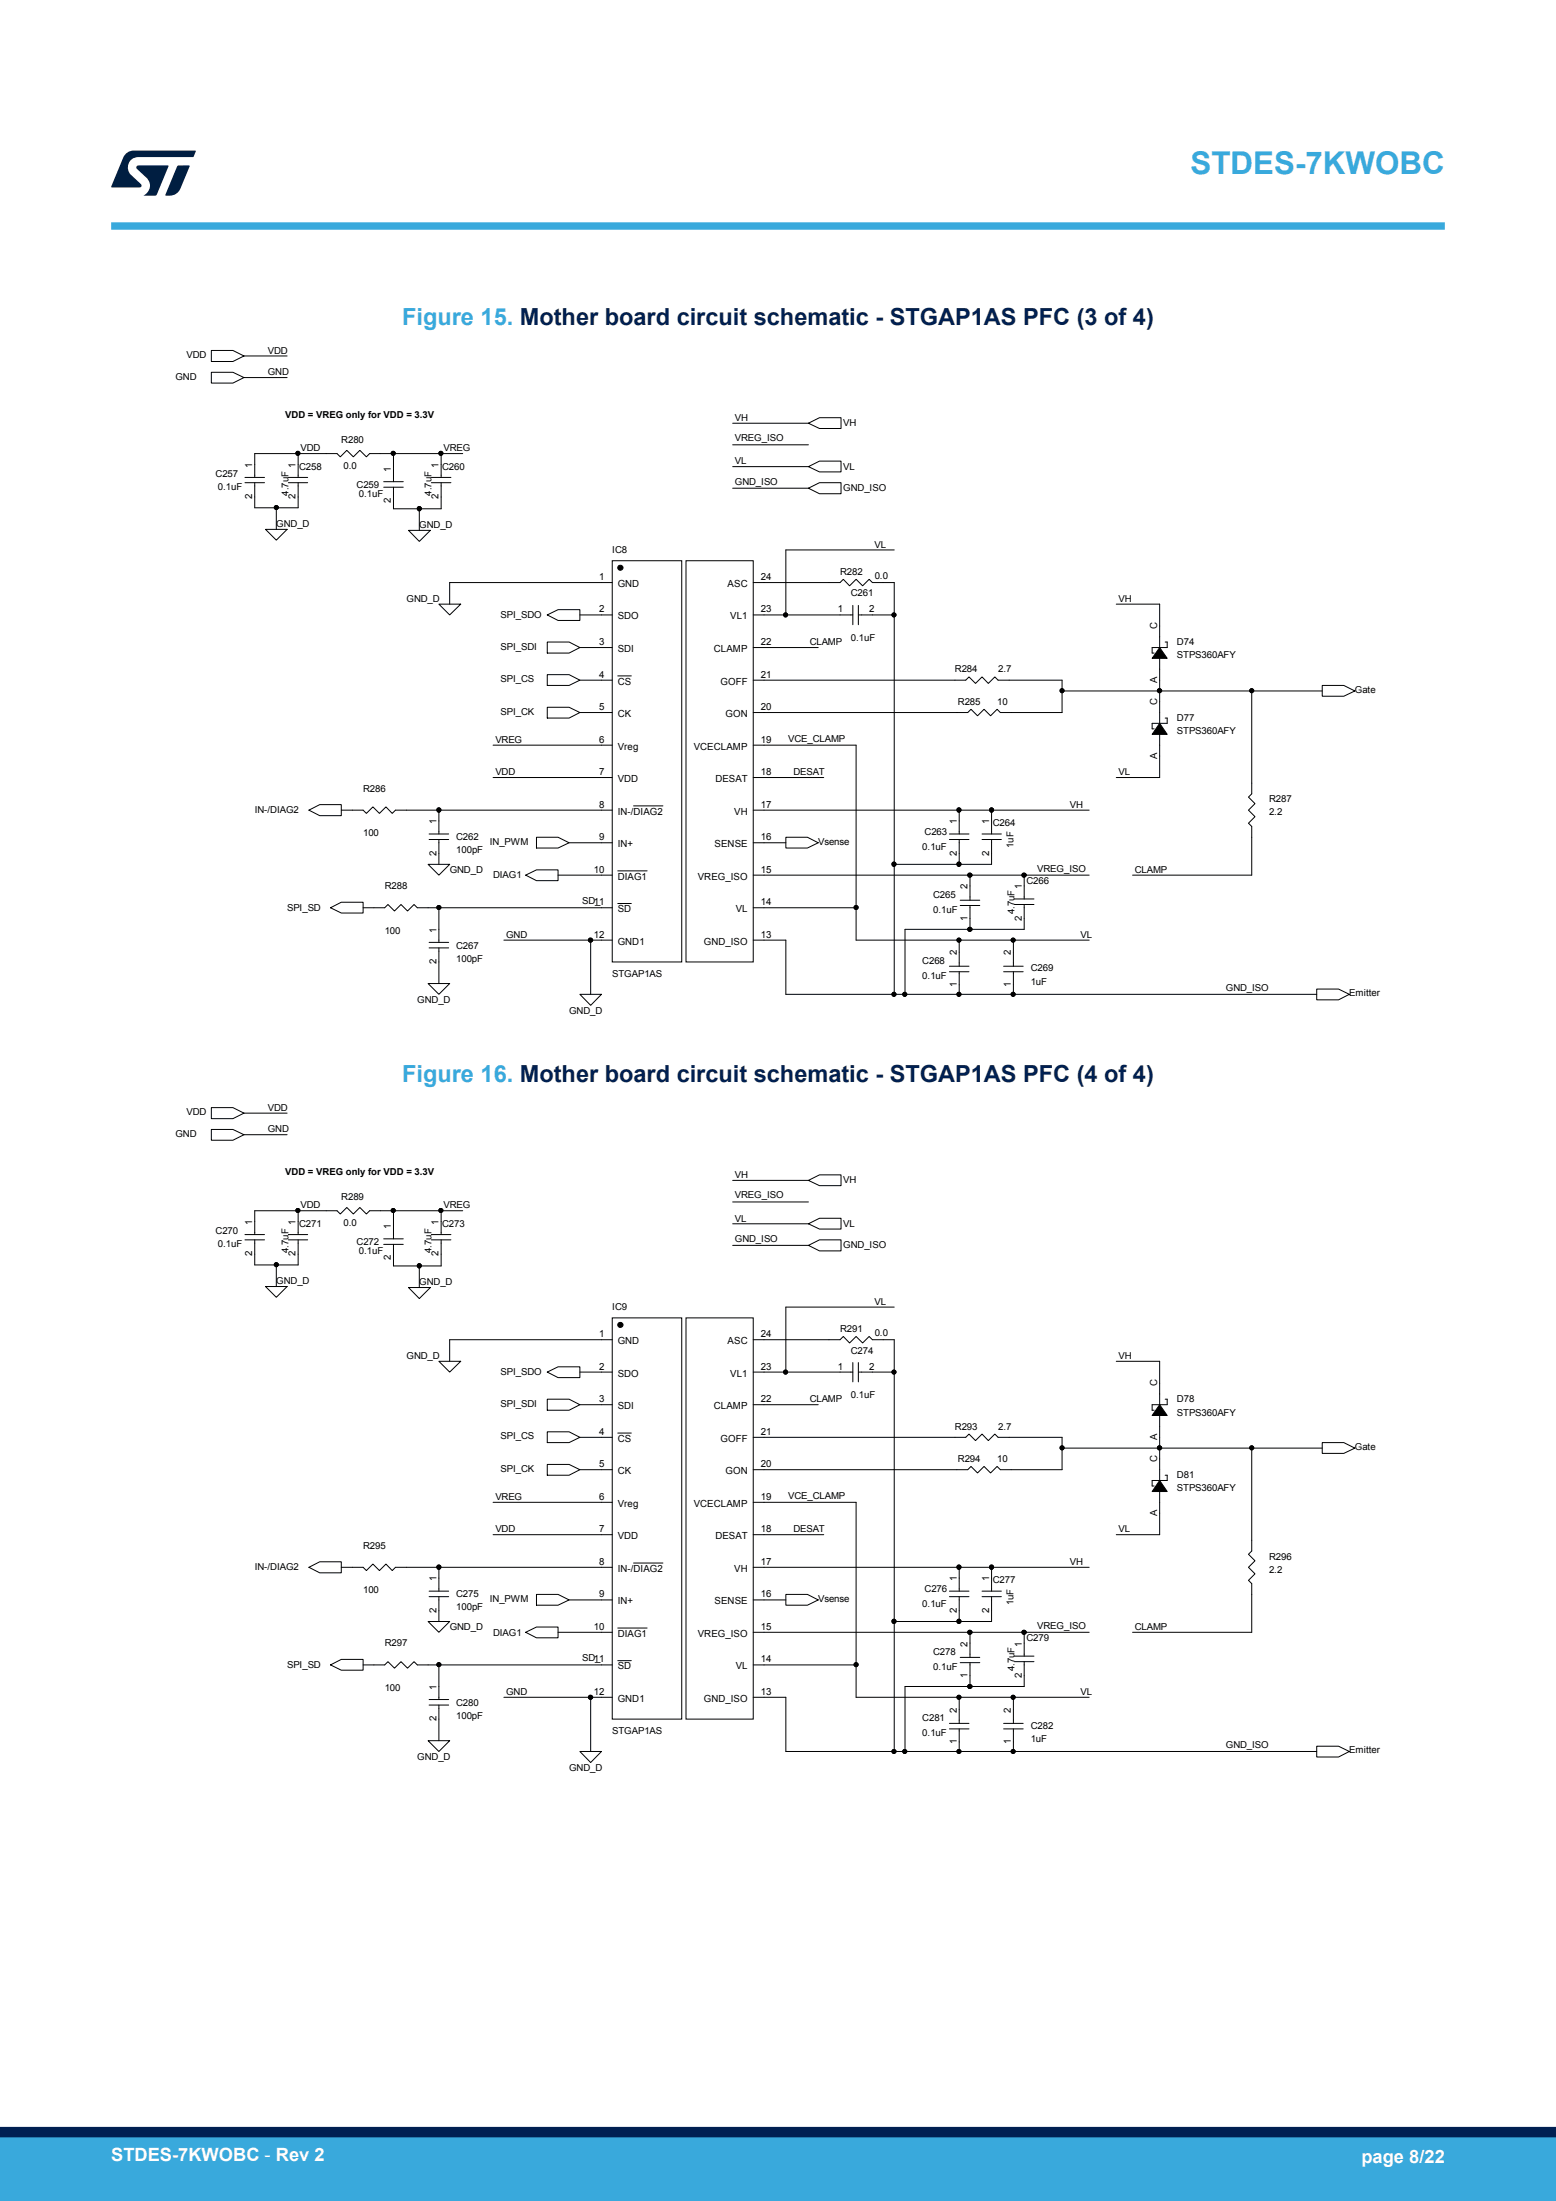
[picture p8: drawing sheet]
<svg xmlns="http://www.w3.org/2000/svg" width="210mm" height="297mm" viewBox="0 0 210 297" stroke-linecap="round" stroke-linejoin="round" font-family="sans-serif">
<g fill="none" stroke="#000" stroke-width=".14">
<path d="M28.5 47.3h2.9l1.5 .7-1.5 .8h-2.9zM28.5 50.2h2.9l1.5 .7-1.5 .8h-2.9zM32.9 48h5.8M32.9 50.9h5.8M98.9 57.1h10.2M109.1 57.1l1.5-.7h2.9v1.4h-2.9zM33.1 65.1h2.6M33.1 64.4h2.6M34.4 65.1v3.4h2.9M35.8 71.4h2.9l-1.4 1.5zM37.3 68.5v2.9M38.9 65.1h2.6"/>
<path d="M38.9 64.4h2.6M40.2 61.2h-5.8v3.2M40.2 61.2v3.2M40.2 65.1v3.4h-2.9M40.2 61.2h5.3l.4 .4 .9-.8 .9 .8 .9-.8 .8 .8 .5-.4h3.2M51.8 65.7h2.6M51.8 65h2.6M53.1 61.2v3.8M53.1 65.7v3h3.5M53.1 61.2h6.4M55.1 71.6h3l-1.5 1.5zM56.6 68.7v2.9"/>
<path d="M58.2 65.1h2.7M58.2 64.4h2.7M59.5 61.2v3.2M59.5 65.1v3.6h-2.9M59.5 61.2h2.9M82.6 75.7h9.4v54.1h-9.4zM82.6 78.6h-21.9v2.9M92.6 75.7h9.1v54.1h-9.1zM98.9 60h10.2M98.9 63h10.2M98.9 65.9h10.2M101.7 78.6h11.7l.4-.4 .9 .9 .8-.9 .9 .9 .9-.9 .4 .4h3v4.4"/>
<path d="M109.1 63l1.5-.8h2.9v1.5h-2.9zM109.1 65.9l1.5-.8h2.9v1.5h-2.9zM120.7 74.2h-14.6v8.8M59.2 81.5h3l-1.5 1.5zM73.9 83l1.4-.7h3v1.4h-3zM73.9 86.6h2.9l1.5 .8-1.5 .7h-2.9zM73.9 91h2.9l1.5 .8-1.5 .7h-2.9zM73.9 95.4h2.9l1.5 .7-1.5 .8h-2.9zM78.3 83h4.3M78.3 87.4h4.3M78.3 91.8h4.3M78.3 96.1h4.3"/>
<path d="M101.7 91.8h28.6l.5-.5 .9 .9 .8-.9 .9 .9 .9-.9 .4 .5h8.6v1.4M101.7 87.4h8.7M101.7 83h4.4M106.1 83h9M115.1 81.7v2.6M115.8 83h4.9M115.8 81.7v2.6M120.7 83v33.6M143.3 93.2h13.2M143.3 93.2v2.9h-8.3l-.4-.4-.9 .9-.9-.9-.9 .9-.9-.9-.4 .4h-28.9M150.7 81.5h5.8v5.9M156.5 97.6l1 1.5h-2z"/>
<path d="M156.5 87.4l1 1.4h-2zM156.5 99.1v5.8h-5.8M156.5 93.2v4.4M156.5 88.8v4.4M156.5 93.2h12.4M157.3 96.9h.2v.7h-2v.8h.3M157.3 86.6h.2v.8h-2v.7h.3M168.9 93.2v13.9l-.4 .5 .9 .8-.9 .9 .9 .9-.9 .9 .4 .4v6.6h-16M168.9 93.2h9.6M178.5 92.5h2.9l1.5 .7-1.5 .7h-2.9zM41.7 109.3l1.4-.7h3v1.5h-3zM46.1 109.3h2.9l.4 .5 .9-.9 .9 .9 .9-.9 .8 .9 .5-.5h5.8"/>
<path d="M57.8 116.6h2.9l-1.5 1.5zM57.9 113.3h2.7M57.9 112.5h2.7M59.2 109.3v3.2M59.2 113.3v3.3M59.2 109.3h23.4M66.5 100.6h16.1M66.5 104.9h16.1M70.9 118.1l1.5-.7h2.9v1.4h-2.9zM72.4 113h2.9l1.5 .7-1.5 .7h-2.9zM75.3 118.1h7.3M76.8 113.7h5.8"/>
<path d="M101.7 118.1h29.2M101.7 113.7h4.4M101.7 109.3h27.8M101.7 104.9h9.5M101.7 100.6h13.8v21.9M106.1 113h2.9l1.4 .7-1.4 .7h-2.9zM120.7 116.6v17.6M120.7 116.6h8.8M128.1 113.3h2.7M128.1 112.5h2.7M129.5 109.3v3.2M129.5 113.3v3.3"/>
<path d="M129.5 109.3h4.3M130.9 118.1v3.4M130.9 118.1h7.3M132.5 113.3h2.6M132.5 112.5h2.6M133.8 109.3v3.2M133.8 113.3v3.3h-4.3M133.8 109.3h13.2M138.2 118.1v3.2M138.2 118.1h8.8M44.6 122.5l1.5-.8h2.9v1.5h-2.9zM49 122.5h2.9l.5-.4 .8 .8 .9-.8 .9 .8 .9-.8 .4 .4h2.9"/>
<path d="M57.8 132.7h2.9l-1.5 1.5zM57.9 127.9h2.7M57.9 127.2h2.7M59.2 122.5v4.7M59.2 127.9v4.8M59.2 122.5h23.4M68 126.9h11.7M78.3 134.2h2.9l-1.5 1.5zM79.7 126.9v7.3M79.7 126.9h2.9M101.7 126.9h4.4v7.3h14.6M101.7 122.5h13.8"/>
<path d="M115.5 122.5v4.4h14M120.7 134.2h1.4M122.1 134.2h7.4M128.1 130.4h2.7M128.1 131.1h2.7M129.5 131.1v3.1M129.5 126.9v3.5M129.5 126.9h7.3M129.5 134.2h7.3M129.6 121.5h2.6M129.6 122.2h2.6M130.9 122.2v3.2"/>
<path d="M130.9 125.4h-8.8v8.8M135.4 130.4h2.7M135.4 131.1h2.7M136.8 131.1v3.1M136.8 126.9v3.5M136.8 134.2h40.9M136.8 126.9h10.2M136.9 122.1h2.6M136.9 121.3h2.6M138.2 122.1v3.3h-7.3M177.7 133.5h3l1.4 .7-1.4 .7h-3zM28.5 149.5h2.9l1.5 .7-1.5 .8h-2.9z"/>
<path d="M28.5 152.4h2.9l1.5 .7-1.5 .8h-2.9zM32.9 150.2h5.8M32.9 153.1h5.8M98.9 159.3h10.2M109.1 159.3l1.5-.8h2.9v1.5h-2.9zM33.1 167.3h2.6M33.1 166.6h2.6M34.4 167.3v3.4h2.9M35.8 173.6h2.9l-1.4 1.5zM37.3 170.7v2.9M38.9 167.3h2.6M38.9 166.6h2.6"/>
<path d="M40.2 163.4h-5.8v3.2M40.2 163.4v3.2M40.2 167.3v3.4h-2.9M40.2 163.4h5.3l.4 .4 .9-.9 .9 .9 .9-.9 .8 .9 .5-.4h3.2M51.8 167.9h2.6M51.8 167.2h2.6M53.1 163.4v3.8M53.1 167.9v2.9h3.5M53.1 163.4h6.4M55.1 173.7h3l-1.5 1.5zM56.6 170.8v2.9M58.2 167.3h2.7"/>
<path d="M58.2 166.6h2.7M59.5 163.4v3.2M59.5 167.3v3.5h-2.9M59.5 163.4h2.9M82.6 177.8h9.4v54.2h-9.4zM92.6 177.8h9.1v54.2h-9.1zM98.9 162.2h10.2M98.9 165.1h10.2M98.9 168h10.2M109.1 165.1l1.5-.7h2.9v1.4h-2.9zM109.1 168l1.5-.7h2.9v1.5h-2.9zM120.7 176.4h-14.6v8.7"/>
<path d="M59.2 183.7h3l-1.5 1.4zM73.9 185.1l1.4-.7h3v1.5h-3zM73.9 188.8h2.9l1.5 .7-1.5 .8h-2.9zM73.9 193.2h2.9l1.5 .8-1.5 .7h-2.9zM73.9 197.6h2.9l1.5 .7-1.5 .8h-2.9zM78.3 185.1h4.3M78.3 189.5h4.3M78.3 194h4.3M78.3 198.3h4.3M82.6 180.8h-21.9v2.9M101.7 180.8h11.7l.4-.5 .9 .9 .8-.9 .9 .9 .9-.9 .4 .5h3v4.3M101.7 194h28.6l.5-.5 .9 .9 .8-.9 .9 .9 .9-.9 .4 .5h8.6v1.4"/>
<path d="M101.7 189.5h8.7M101.7 185.1h4.4M106.1 185.1h9M115.1 183.9v2.6M115.8 185.1h4.9M115.8 183.9v2.6M120.7 185.1v33.7M143.3 195.4h13.2M143.3 195.4v2.9h-8.3l-.4-.4-.9 .9-.9-.9-.9 .9-.9-.9-.4 .4h-28.9M150.7 183.7h5.8v5.8M156.5 199.8l1 1.5h-2zM156.5 189.5l1 1.5h-2z"/>
<path d="M156.5 195.4v4.4M156.5 191v4.4M156.5 195.4h12.4M157.3 199.1h.2v.7h-2v.7h.3M157.3 188.8h.2v.7h-2v.8h.3M168.9 195.4v13.9l-.4 .4 .9 .9-.9 .9 .9 .9-.9 .9 .4 .4v6.6h-16M168.9 195.4h9.6M178.5 194.7h2.9l1.5 .7-1.5 .7h-2.9zM41.7 211.5l1.4-.8h3v1.5h-3zM46.1 211.5h2.9l.4 .4 .9-.8 .9 .8 .9-.8 .8 .8 .5-.4h5.8M57.8 218.8h2.9l-1.5 1.5zM57.9 215.5h2.7"/>
<path d="M57.9 214.7h2.7M59.2 211.5v3.2M59.2 215.5v3.3M59.2 211.5h23.4M66.5 202.7h16.1M66.5 207.1h16.1M72.4 215.1h2.9l1.5 .8-1.5 .7h-2.9zM76.8 215.9h5.8M101.7 215.9h4.4M101.7 211.5h27.8M101.7 207.1h9.5M101.7 202.7h13.8v22"/>
<path d="M106.1 215.1h2.9l1.4 .8-1.4 .7h-2.9zM120.7 218.8v17.5M120.7 218.8h8.8M128.1 215.5h2.7M128.1 214.7h2.7M129.5 211.5v3.2M129.5 215.5v3.3M129.5 211.5h4.3M132.5 215.5h2.6M132.5 214.7h2.6M133.8 211.5v3.2M133.8 215.5v3.3h-4.3"/>
<path d="M133.8 211.5h13.2M156.5 201.3v5.8h-5.8M44.6 224.7l1.5-.8h2.9v1.5h-2.9zM49 224.7h2.9l.5-.5 .8 .9 .9-.9 .9 .9 .9-.9 .4 .5h2.9M57.8 234.9h2.9l-1.5 1.4zM57.9 230.1h2.7M57.9 229.3h2.7M59.2 224.7v4.6M59.2 230.1v4.8M59.2 224.7h23.4M68 229h11.7M70.9 220.3l1.5-.8h2.9v1.5h-2.9z"/>
<path d="M75.3 220.3h7.3M78.3 236.3h2.9l-1.5 1.5zM79.7 229v7.3M79.7 229h2.9M101.7 229h4.4v7.3h14.6M101.7 224.7h13.8M101.7 220.3h29.2M115.5 224.7v4.3h14M120.7 236.3h1.4M122.1 236.3h7.4M128.1 232.6h2.7M128.1 233.3h2.7"/>
<path d="M129.5 233.3v3M129.5 229v3.6M129.5 229h7.3M129.5 236.3h7.3M129.6 223.6h2.6M129.6 224.4h2.6M130.9 224.4v3.2M130.9 220.3v3.3M130.9 227.6h-8.8v8.7M130.9 220.3h7.3M135.4 232.6h2.7M135.4 233.3h2.7"/>
<path d="M136.8 233.3v3M136.8 229v3.6M136.8 236.3h40.9M136.8 229h10.2M136.9 224.2h2.6M136.9 223.5h2.6M138.2 220.3v3.2M138.2 224.2v3.4h-7.3M138.2 220.3h8.8M177.7 235.6h3l1.4 .7-1.4 .8h-3z"/>
<circle cx="37.3" cy="68.5" r=".27"/>
<circle cx="40.2" cy="61.2" r=".27"/>
<circle cx="53.1" cy="61.2" r=".27"/>
<circle cx="56.6" cy="68.6" r=".28"/>
<circle cx="59.5" cy="61.2" r=".27"/>
<circle cx="83.7" cy="76.6" r=".35"/>
<circle cx="106" cy="83" r=".27"/>
<circle cx="120.6" cy="83" r=".27"/>
<circle cx="143.3" cy="93.2" r=".27"/>
<circle cx="156.5" cy="93.2" r=".29"/>
<circle cx="168.9" cy="93.2" r=".27"/>
<circle cx="59.2" cy="109.3" r=".28"/>
<circle cx="120.6" cy="116.6" r=".28"/>
<circle cx="129.4" cy="109.3" r=".28"/>
<circle cx="129.4" cy="116.6" r=".28"/>
<circle cx="130.9" cy="118.1" r=".29"/>
<circle cx="133.8" cy="109.3" r=".28"/>
<circle cx="138.2" cy="118.1" r=".29"/>
<circle cx="59.2" cy="122.5" r=".27"/>
<circle cx="79.7" cy="126.9" r=".29"/>
<circle cx="115.5" cy="122.5" r=".27"/>
<circle cx="120.6" cy="134.2" r=".27"/>
<circle cx="122.1" cy="134.2" r=".27"/>
<circle cx="129.4" cy="134.2" r=".27"/>
<circle cx="129.4" cy="126.9" r=".27"/>
<circle cx="130.9" cy="125.4" r=".29"/>
<circle cx="136.7" cy="126.9" r=".27"/>
<circle cx="136.7" cy="134.2" r=".27"/>
<circle cx="37.3" cy="170.7" r=".27"/>
<circle cx="40.2" cy="163.3" r=".27"/>
<circle cx="53.1" cy="163.3" r=".27"/>
<circle cx="56.6" cy="170.8" r=".28"/>
<circle cx="59.5" cy="163.3" r=".27"/>
<circle cx="83.7" cy="178.8" r=".35"/>
<circle cx="106" cy="185.1" r=".27"/>
<circle cx="120.6" cy="185.1" r=".27"/>
<circle cx="143.3" cy="195.4" r=".27"/>
<circle cx="156.5" cy="195.4" r=".29"/>
<circle cx="168.9" cy="195.4" r=".27"/>
<circle cx="59.2" cy="211.5" r=".28"/>
<circle cx="120.6" cy="218.8" r=".28"/>
<circle cx="129.4" cy="218.8" r=".28"/>
<circle cx="129.4" cy="211.5" r=".28"/>
<circle cx="133.8" cy="211.5" r=".28"/>
<circle cx="59.2" cy="224.6" r=".27"/>
<circle cx="79.7" cy="229" r=".29"/>
<circle cx="115.5" cy="224.6" r=".27"/>
<circle cx="120.6" cy="236.3" r=".27"/>
<circle cx="122.1" cy="236.3" r=".27"/>
<circle cx="129.4" cy="229" r=".27"/>
<circle cx="129.4" cy="236.3" r=".27"/>
<circle cx="130.9" cy="220.3" r=".29"/>
<circle cx="130.9" cy="227.6" r=".29"/>
<circle cx="136.7" cy="236.3" r=".27"/>
<circle cx="136.7" cy="229" r=".27"/>
<circle cx="138.2" cy="220.3" r=".29"/>
</g>
<g fill="#000">
<path d="M156.5 97.6l1 1.5h-2z" fill-rule="evenodd"/>
<path d="M156.5 87.4l1 1.4h-2z" fill-rule="evenodd"/>
<path d="M156.5 199.8l1 1.5h-2z" fill-rule="evenodd"/>
<path d="M156.5 189.5l1 1.5h-2z" fill-rule="evenodd"/>
<circle cx="37.3" cy="68.5" r=".27"/>
<circle cx="40.2" cy="61.2" r=".27"/>
<circle cx="53.1" cy="61.2" r=".27"/>
<circle cx="56.6" cy="68.6" r=".28"/>
<circle cx="59.5" cy="61.2" r=".27"/>
<circle cx="83.7" cy="76.6" r=".35"/>
<circle cx="106" cy="83" r=".27"/>
<circle cx="120.6" cy="83" r=".27"/>
<circle cx="143.3" cy="93.2" r=".27"/>
<circle cx="156.5" cy="93.2" r=".29"/>
<circle cx="168.9" cy="93.2" r=".27"/>
<circle cx="59.2" cy="109.3" r=".28"/>
<circle cx="120.6" cy="116.6" r=".28"/>
<circle cx="129.4" cy="109.3" r=".28"/>
<circle cx="129.4" cy="116.6" r=".28"/>
<circle cx="130.9" cy="118.1" r=".29"/>
<circle cx="133.8" cy="109.3" r=".28"/>
<circle cx="138.2" cy="118.1" r=".29"/>
<circle cx="59.2" cy="122.5" r=".27"/>
<circle cx="79.7" cy="126.9" r=".29"/>
<circle cx="115.5" cy="122.5" r=".27"/>
<circle cx="120.6" cy="134.2" r=".27"/>
<circle cx="122.1" cy="134.2" r=".27"/>
<circle cx="129.4" cy="134.2" r=".27"/>
<circle cx="129.4" cy="126.9" r=".27"/>
<circle cx="130.9" cy="125.4" r=".29"/>
<circle cx="136.7" cy="126.9" r=".27"/>
<circle cx="136.7" cy="134.2" r=".27"/>
<circle cx="37.3" cy="170.7" r=".27"/>
<circle cx="40.2" cy="163.3" r=".27"/>
<circle cx="53.1" cy="163.3" r=".27"/>
<circle cx="56.6" cy="170.8" r=".28"/>
<circle cx="59.5" cy="163.3" r=".27"/>
<circle cx="83.7" cy="178.8" r=".35"/>
<circle cx="106" cy="185.1" r=".27"/>
<circle cx="120.6" cy="185.1" r=".27"/>
<circle cx="143.3" cy="195.4" r=".27"/>
<circle cx="156.5" cy="195.4" r=".29"/>
<circle cx="168.9" cy="195.4" r=".27"/>
<circle cx="59.2" cy="211.5" r=".28"/>
<circle cx="120.6" cy="218.8" r=".28"/>
<circle cx="129.4" cy="218.8" r=".28"/>
<circle cx="129.4" cy="211.5" r=".28"/>
<circle cx="133.8" cy="211.5" r=".28"/>
<circle cx="59.2" cy="224.6" r=".27"/>
<circle cx="79.7" cy="229" r=".29"/>
<circle cx="115.5" cy="224.6" r=".27"/>
<circle cx="120.6" cy="236.3" r=".27"/>
<circle cx="122.1" cy="236.3" r=".27"/>
<circle cx="129.4" cy="229" r=".27"/>
<circle cx="129.4" cy="236.3" r=".27"/>
<circle cx="130.9" cy="220.3" r=".29"/>
<circle cx="130.9" cy="227.6" r=".29"/>
<circle cx="136.7" cy="236.3" r=".27"/>
<circle cx="136.7" cy="229" r=".27"/>
<circle cx="138.2" cy="220.3" r=".29"/>
</g>
<path d="M83.4 91.2h1.8M83.4 117.5h3.9M85.5 108.7h4M83.4 121.9h1.8M83.4 193.4h1.8M83.4 219.7h3.9M85.5 210.9h4M83.4 224.1h1.8" fill="none" stroke="#000" stroke-width=".13"/>
<path d="M15 30.5h180" fill="none" stroke="#39a9dc" stroke-width="1"/>
<g fill="#001e41">
<path d="M17.1 20.7l.6-.3 .3-.1h8.3l.1 .1-.3 .8h-7.4a1.4 1.4 0 0 0-1.3 .8 1.4 1.4 0 0 0 .2 1.5l1.4 1.3 .1 .2-.1 .2-.2 .1h-3.8l1.6-4.1z"/>
<path d="M24 22.4l1.5-.1 .1 .1-1.3 3.1a1.54 1.54 0 0 1-1.4 .9h-.5l-.1-.1z"/>
<path d="M18.5 22.4l.2-.1h4v.1l-1.6 4h-1.7a1.48 1.48 0 0 0 .4-2.4l-1.3-1.2-.1-.2z"/>
</g>
<g fill="#39a9dc">
<path d="M0 288.4h210v8.6h-210z" fill-rule="evenodd"/>
<path d="M-.1 288.4h210.2v4.4h-210.2z" fill-rule="evenodd"/>
</g>
<path d="M0 287.7h210" fill="none" stroke="#002052" stroke-width="1.4"/>
<text font-size="4.2" fill="#39a9dc" x="160.7" y="23.5">STDES-7KWOBC</text>
<g font-size="3.2" fill="#39a9dc">
<text x="54.3" y="43.8">Figure 15. Mother board circuit schematic - STGAP1AS PFC (3 of 4)</text>
<text x="54.3" y="146">Figure 16. Mother board circuit schematic - STGAP1AS PFC (4 of 4)</text>
</g>
<g font-size="2.5" fill="#fff">
<text x="15" y="291.6">STDES-7KWOBC - Rev 2</text>
<text x="183.7" y="291.9">page 8/22</text>
</g>
<g font-size="1.3">
<text x="36.1" y="47.7">VDD</text>
<text x="23.7" y="51.2">GND</text>
<text x="25.2" y="48.3">VDD</text>
<text x="36.1" y="50.6">GND</text>
<text x="38.5" y="56.4">VDD = VREG only for VDD = 3.3V</text>
<text x="46.1" y="59.7">R280</text>
<text x="99.2" y="56.8">VH</text>
<text x="99.2" y="59.5">VREG_ISO</text>
<text x="113.8" y="57.5">VH</text>
<text x="29.1" y="64.4">C257</text>
<text x="34" y="63.1" transform="rotate(-90 34 63.1)">1</text>
<text x="39.9" y="63.1" transform="rotate(-90 39.9 63.1)">1</text>
<text x="40.4" y="63.4">C258</text>
<text x="40.5" y="60.9">VDD</text>
<text x="46.4" y="63.2">0.0</text>
<text x="48.1" y="65.8">C259</text>
<text x="52.8" y="63.7" transform="rotate(-90 52.8 63.7)">1</text>
<text x="59.2" y="63.1" transform="rotate(-90 59.2 63.1)">1</text>
<text x="59.7" y="63.4">C260</text>
<text x="59.8" y="60.9">VREG</text>
<text x="99.2" y="62.7">VL</text>
<text x="99.2" y="65.4">GND_ISO</text>
<text x="113.8" y="63.4">VL</text>
<text x="29.4" y="66.2">0.1uF</text>
<text x="34" y="67.3" transform="rotate(-90 34 67.3)">2</text>
<text x="37.3" y="71.1">GND_D</text>
<text x="38.9" y="66.9" transform="rotate(-90 38.9 66.9)">4.7uF</text>
<text x="39.9" y="67.3" transform="rotate(-90 39.9 67.3)">2</text>
<text x="48.4" y="67">0.1uF</text>
<text x="52.8" y="67.9" transform="rotate(-90 52.8 67.9)">2</text>
<text x="56.6" y="71.3">GND_D</text>
<text x="58.2" y="66.9" transform="rotate(-90 58.2 66.9)">4.7uF</text>
<text x="59.2" y="67.3" transform="rotate(-90 59.2 67.3)">2</text>
<text x="113.8" y="66.3">GND_ISO</text>
<text x="82.6" y="74.6">IC8</text>
<text x="113.4" y="77.6">R282</text>
<text x="118" y="73.9">VL</text>
<text x="54.9" y="81.2">GND_D</text>
<text x="67.6" y="83.4">SPI_SDO</text>
<text x="80.9" y="82.6">2</text>
<text x="80.9" y="78.3">1</text>
<text x="83.4" y="83.6">SDO</text>
<text x="83.4" y="79.2">GND</text>
<text x="98.2" y="79.2">ASC</text>
<text x="98.5" y="83.6">VL1</text>
<text x="102.7" y="78.3">24</text>
<text x="102.7" y="82.6">23</text>
<text x="113.1" y="82.6">1</text>
<text x="114.8" y="80.5">C261</text>
<text x="117.3" y="82.6">2</text>
<text x="118" y="78.1">0.0</text>
<text x="151" y="81.2">VH</text>
<text x="67.6" y="87.7">SPI_SDI</text>
<text x="80.9" y="87">3</text>
<text x="83.4" y="88">SDI</text>
<text x="96.3" y="88">CLAMP</text>
<text x="102.7" y="87">22</text>
<text x="109.3" y="87.1">CLAMP</text>
<text x="114.8" y="86.5">0.1uF</text>
<text x="156.2" y="84.9" transform="rotate(-90 156.2 84.9)">C</text>
<text x="158.8" y="88.8">STPS360AFY</text>
<text x="158.8" y="87.1">D74</text>
<text x="67.6" y="92.1">SPI_CS</text>
<text x="80.9" y="95.8">5</text>
<text x="80.9" y="91.4">4</text>
<text x="83.4" y="92.4">CS</text>
<text x="97.3" y="92.4">GOFF</text>
<text x="102.7" y="95.8">20</text>
<text x="102.7" y="91.4">21</text>
<text x="128.9" y="90.7">R284</text>
<text x="129.3" y="95.1">R285</text>
<text x="134.6" y="95.1">10</text>
<text x="134.7" y="90.7">2.7</text>
<text x="156.2" y="95.1" transform="rotate(-90 156.2 95.1)">C</text>
<text x="156.2" y="92.2" transform="rotate(-90 156.2 92.2)">A</text>
<text x="182.9" y="93.5">Gate</text>
<text x="66.9" y="100.2">VREG</text>
<text x="67.6" y="96.4">SPI_CK</text>
<text x="80.9" y="100.2">6</text>
<text x="83.4" y="96.8">CK</text>
<text x="83.4" y="101.2">Vreg</text>
<text x="93.6" y="101.2">VCECLAMP</text>
<text x="97.9" y="96.8">GON</text>
<text x="102.7" y="100.2">19</text>
<text x="106.4" y="100.1">VCE_CLAMP</text>
<text x="158.8" y="99.1">STPS360AFY</text>
<text x="158.8" y="97.3">D77</text>
<text x="49" y="106.8">R286</text>
<text x="66.9" y="104.6">VDD</text>
<text x="80.9" y="104.6">7</text>
<text x="83.4" y="105.5">VDD</text>
<text x="96.5" y="105.5">DESAT</text>
<text x="102.7" y="104.6">18</text>
<text x="107.1" y="104.6">DESAT</text>
<text x="151" y="104.6">VL</text>
<text x="156.2" y="102.4" transform="rotate(-90 156.2 102.4)">A</text>
<text x="34.4" y="109.7">IN-/DIAG2</text>
<text x="49" y="112.8">100</text>
<text x="58.9" y="111.2" transform="rotate(-90 58.9 111.2)">1</text>
<text x="61.6" y="113.4">C262</text>
<text x="66.1" y="114">IN_PWM</text>
<text x="80.9" y="113.4">9</text>
<text x="80.9" y="109">8</text>
<text x="83.4" y="109.9">IN-/DIAG2</text>
<text x="99.1" y="109.9">VH</text>
<text x="102.7" y="113.4">16</text>
<text x="102.7" y="109">17</text>
<text x="110.4" y="114">Vsense</text>
<text x="124.8" y="112.7">C263</text>
<text x="129.1" y="111.2" transform="rotate(-90 129.1 111.2)">1</text>
<text x="133.5" y="111.2" transform="rotate(-90 133.5 111.2)">1</text>
<text x="134" y="111.5">C264</text>
<text x="144.4" y="109">VH</text>
<text x="171.3" y="108.3">R287</text>
<text x="171.3" y="110">2.2</text>
<text x="51.9" y="120">R288</text>
<text x="58.9" y="115.4" transform="rotate(-90 58.9 115.4)">2</text>
<text x="60.7" y="117.8">GND_D</text>
<text x="61.6" y="115.1">100pF</text>
<text x="66.5" y="118.5">DIAG1</text>
<text x="80.1" y="117.8">10</text>
<text x="83.4" y="114.3">IN+</text>
<text x="83.4" y="118.7">DIAG1</text>
<text x="94.2" y="118.7">VREG_ISO</text>
<text x="96.4" y="114.3">SENSE</text>
<text x="102.7" y="117.8">15</text>
<text x="124.5" y="114.7">0.1uF</text>
<text x="129.1" y="115.4" transform="rotate(-90 129.1 115.4)">2</text>
<text x="133.5" y="115.4" transform="rotate(-90 133.5 115.4)">2</text>
<text x="136.8" y="114.4" transform="rotate(-90 136.8 114.4)">1uF</text>
<text x="138.5" y="119.2">C266</text>
<text x="140" y="117.6">VREG_ISO</text>
<text x="153.2" y="117.8">CLAMP</text>
<text x="38.7" y="122.9">SPI_SD</text>
<text x="51.9" y="126">100</text>
<text x="58.9" y="125.8" transform="rotate(-90 58.9 125.8)">1</text>
<text x="78.6" y="122">SD1_1</text>
<text x="83.4" y="123.1">SD</text>
<text x="99.3" y="123.1">VL</text>
<text x="102.7" y="122.2">14</text>
<text x="125.9" y="123.2">0.1uF</text>
<text x="125.9" y="121.1">C265</text>
<text x="130.6" y="124.2" transform="rotate(-90 130.6 124.2)">1</text>
<text x="130.6" y="120" transform="rotate(-90 130.6 120)">2</text>
<text x="136.9" y="123.4" transform="rotate(-90 136.9 123.4)">4.7uF</text>
<text x="137.9" y="124.2" transform="rotate(-90 137.9 124.2)">2</text>
<text x="137.9" y="120" transform="rotate(-90 137.9 120)">1</text>
<text x="58.9" y="130.1" transform="rotate(-90 58.9 130.1)">2</text>
<text x="61.6" y="129.8">100pF</text>
<text x="61.6" y="128">C267</text>
<text x="68.3" y="126.6">GND</text>
<text x="80.1" y="126.5">12</text>
<text x="82.6" y="131.8">STGAP1AS</text>
<text x="83.4" y="127.5">GND1</text>
<text x="95" y="127.5">GND_ISO</text>
<text x="102.7" y="126.5">13</text>
<text x="124.5" y="130.1">C268</text>
<text x="129.1" y="128.9" transform="rotate(-90 129.1 128.9)">2</text>
<text x="136.4" y="128.9" transform="rotate(-90 136.4 128.9)">2</text>
<text x="139.1" y="131.1">C269</text>
<text x="145.8" y="126.6">VL</text>
<text x="56.3" y="135.3">GND_D</text>
<text x="76.8" y="136.8">GND_D</text>
<text x="124.5" y="132.1">0.1uF</text>
<text x="129.1" y="133.1" transform="rotate(-90 129.1 133.1)">1</text>
<text x="136.4" y="133.1" transform="rotate(-90 136.4 133.1)">1</text>
<text x="139.1" y="132.9">1uF</text>
<text x="165.4" y="133.7">GND_ISO</text>
<text x="182.1" y="134.4">Emitter</text>
<text x="36.1" y="149.9">VDD</text>
<text x="23.7" y="153.4">GND</text>
<text x="25.2" y="150.5">VDD</text>
<text x="36.1" y="152.8">GND</text>
<text x="38.5" y="158.6">VDD = VREG only for VDD = 3.3V</text>
<text x="46.1" y="161.9">R289</text>
<text x="99.2" y="159">VH</text>
<text x="99.2" y="161.7">VREG_ISO</text>
<text x="113.8" y="159.7">VH</text>
<text x="29.1" y="166.6">C270</text>
<text x="34" y="165.3" transform="rotate(-90 34 165.3)">1</text>
<text x="39.9" y="165.3" transform="rotate(-90 39.9 165.3)">1</text>
<text x="40.4" y="165.5">C271</text>
<text x="40.5" y="163.1">VDD</text>
<text x="46.4" y="165.4">0.0</text>
<text x="52.8" y="165.8" transform="rotate(-90 52.8 165.8)">1</text>
<text x="59.2" y="165.3" transform="rotate(-90 59.2 165.3)">1</text>
<text x="59.7" y="165.5">C273</text>
<text x="59.8" y="163.1">VREG</text>
<text x="99.2" y="164.8">VL</text>
<text x="99.2" y="167.6">GND_ISO</text>
<text x="113.8" y="165.5">VL</text>
<text x="29.4" y="168.3">0.1uF</text>
<text x="34" y="169.5" transform="rotate(-90 34 169.5)">2</text>
<text x="37.3" y="173.3">GND_D</text>
<text x="38.9" y="169.1" transform="rotate(-90 38.9 169.1)">4.7uF</text>
<text x="39.9" y="169.5" transform="rotate(-90 39.9 169.5)">2</text>
<text x="48.1" y="168">C272</text>
<text x="48.4" y="169.2">0.1uF</text>
<text x="52.8" y="170.1" transform="rotate(-90 52.8 170.1)">2</text>
<text x="56.6" y="173.4">GND_D</text>
<text x="58.2" y="169.1" transform="rotate(-90 58.2 169.1)">4.7uF</text>
<text x="59.2" y="169.5" transform="rotate(-90 59.2 169.5)">2</text>
<text x="113.8" y="168.5">GND_ISO</text>
<text x="82.6" y="176.8">IC9</text>
<text x="113.4" y="179.7">R291</text>
<text x="118" y="176.1">VL</text>
<text x="54.9" y="183.4">GND_D</text>
<text x="67.6" y="185.6">SPI_SDO</text>
<text x="80.9" y="184.8">2</text>
<text x="80.9" y="180.4">1</text>
<text x="83.4" y="185.8">SDO</text>
<text x="83.4" y="181.4">GND</text>
<text x="98.2" y="181.4">ASC</text>
<text x="98.5" y="185.8">VL1</text>
<text x="102.7" y="180.4">24</text>
<text x="102.7" y="184.8">23</text>
<text x="113.1" y="184.8">1</text>
<text x="114.8" y="182.6">C274</text>
<text x="117.3" y="184.8">2</text>
<text x="118" y="180.3">0.0</text>
<text x="151" y="183.4">VH</text>
<text x="67.6" y="189.8">SPI_SDI</text>
<text x="80.9" y="189.2">3</text>
<text x="83.4" y="190.2">SDI</text>
<text x="96.3" y="190.2">CLAMP</text>
<text x="102.7" y="189.2">22</text>
<text x="109.3" y="189.2">CLAMP</text>
<text x="114.8" y="188.7">0.1uF</text>
<text x="156.2" y="187.1" transform="rotate(-90 156.2 187.1)">C</text>
<text x="158.8" y="191">STPS360AFY</text>
<text x="158.8" y="189.2">D78</text>
<text x="67.6" y="194.2">SPI_CS</text>
<text x="80.9" y="198">5</text>
<text x="80.9" y="193.6">4</text>
<text x="83.4" y="194.6">CS</text>
<text x="97.3" y="194.6">GOFF</text>
<text x="102.7" y="198">20</text>
<text x="102.7" y="193.6">21</text>
<text x="128.9" y="192.9">R293</text>
<text x="129.3" y="197.3">R294</text>
<text x="134.6" y="197.3">10</text>
<text x="134.7" y="192.9">2.7</text>
<text x="156.2" y="197.3" transform="rotate(-90 156.2 197.3)">C</text>
<text x="156.2" y="194.4" transform="rotate(-90 156.2 194.4)">A</text>
<text x="182.9" y="195.7">Gate</text>
<text x="66.9" y="202.4">VREG</text>
<text x="67.6" y="198.6">SPI_CK</text>
<text x="80.9" y="202.4">6</text>
<text x="83.4" y="198.9">CK</text>
<text x="83.4" y="203.3">Vreg</text>
<text x="93.6" y="203.3">VCECLAMP</text>
<text x="97.9" y="198.9">GON</text>
<text x="102.7" y="202.4">19</text>
<text x="106.4" y="202.2">VCE_CLAMP</text>
<text x="158.8" y="201.2">STPS360AFY</text>
<text x="158.8" y="199.5">D81</text>
<text x="49" y="209">R295</text>
<text x="66.9" y="206.8">VDD</text>
<text x="80.9" y="206.8">7</text>
<text x="83.4" y="207.7">VDD</text>
<text x="96.5" y="207.7">DESAT</text>
<text x="102.7" y="206.8">18</text>
<text x="107.1" y="206.8">DESAT</text>
<text x="151" y="206.8">VL</text>
<text x="156.2" y="204.6" transform="rotate(-90 156.2 204.6)">A</text>
<text x="34.4" y="211.9">IN-/DIAG2</text>
<text x="49" y="215">100</text>
<text x="58.9" y="213.4" transform="rotate(-90 58.9 213.4)">1</text>
<text x="61.6" y="215.6">C275</text>
<text x="80.9" y="215.6">9</text>
<text x="80.9" y="211.2">8</text>
<text x="83.4" y="212.1">IN-/DIAG2</text>
<text x="99.1" y="212.1">VH</text>
<text x="102.7" y="215.6">16</text>
<text x="102.7" y="211.2">17</text>
<text x="124.8" y="214.8">C276</text>
<text x="129.1" y="213.4" transform="rotate(-90 129.1 213.4)">1</text>
<text x="133.5" y="213.4" transform="rotate(-90 133.5 213.4)">1</text>
<text x="134" y="213.7">C277</text>
<text x="144.4" y="211.2">VH</text>
<text x="171.3" y="210.4">R296</text>
<text x="171.3" y="212.2">2.2</text>
<text x="58.9" y="217.6" transform="rotate(-90 58.9 217.6)">2</text>
<text x="60.7" y="220">GND_D</text>
<text x="61.6" y="217.3">100pF</text>
<text x="66.1" y="216.2">IN_PWM</text>
<text x="66.5" y="220.7">DIAG1</text>
<text x="80.1" y="219.9">10</text>
<text x="83.4" y="216.5">IN+</text>
<text x="83.4" y="220.9">DIAG1</text>
<text x="94.2" y="220.9">VREG_ISO</text>
<text x="96.4" y="216.5">SENSE</text>
<text x="102.7" y="219.9">15</text>
<text x="110.4" y="216.2">Vsense</text>
<text x="124.5" y="216.9">0.1uF</text>
<text x="129.1" y="217.6" transform="rotate(-90 129.1 217.6)">2</text>
<text x="133.5" y="217.6" transform="rotate(-90 133.5 217.6)">2</text>
<text x="136.8" y="216.6" transform="rotate(-90 136.8 216.6)">1uF</text>
<text x="138.5" y="221.4">C279</text>
<text x="140" y="219.8">VREG_ISO</text>
<text x="153.2" y="220">CLAMP</text>
<text x="38.7" y="225.1">SPI_SD</text>
<text x="51.9" y="222.2">R297</text>
<text x="78.6" y="224.2">SD1_1</text>
<text x="83.4" y="225.3">SD</text>
<text x="99.3" y="225.3">VL</text>
<text x="102.7" y="224.3">14</text>
<text x="125.9" y="225.4">0.1uF</text>
<text x="125.9" y="223.3">C278</text>
<text x="130.6" y="226.4" transform="rotate(-90 130.6 226.4)">1</text>
<text x="130.6" y="222.2" transform="rotate(-90 130.6 222.2)">2</text>
<text x="136.9" y="225.5" transform="rotate(-90 136.9 225.5)">4.7uF</text>
<text x="137.9" y="226.4" transform="rotate(-90 137.9 226.4)">2</text>
<text x="137.9" y="222.2" transform="rotate(-90 137.9 222.2)">1</text>
<text x="51.9" y="228.1">100</text>
<text x="58.9" y="232.2" transform="rotate(-90 58.9 232.2)">2</text>
<text x="58.9" y="228" transform="rotate(-90 58.9 228)">1</text>
<text x="61.6" y="231.9">100pF</text>
<text x="61.6" y="230.2">C280</text>
<text x="68.3" y="228.7">GND</text>
<text x="80.1" y="228.7">12</text>
<text x="83.4" y="229.6">GND1</text>
<text x="95" y="229.6">GND_ISO</text>
<text x="102.7" y="228.7">13</text>
<text x="124.5" y="232.2">C281</text>
<text x="129.1" y="231.1" transform="rotate(-90 129.1 231.1)">2</text>
<text x="136.4" y="231.1" transform="rotate(-90 136.4 231.1)">2</text>
<text x="139.1" y="233.3">C282</text>
<text x="145.8" y="228.7">VL</text>
<text x="56.3" y="237.5">GND_D</text>
<text x="76.8" y="239">GND_D</text>
<text x="82.6" y="234">STGAP1AS</text>
<text x="124.5" y="234.3">0.1uF</text>
<text x="129.1" y="235.3" transform="rotate(-90 129.1 235.3)">1</text>
<text x="136.4" y="235.3" transform="rotate(-90 136.4 235.3)">1</text>
<text x="139.1" y="235">1uF</text>
<text x="165.4" y="235.9">GND_ISO</text>
<text x="182.1" y="236.6">Emitter</text>
</g>
</svg>
